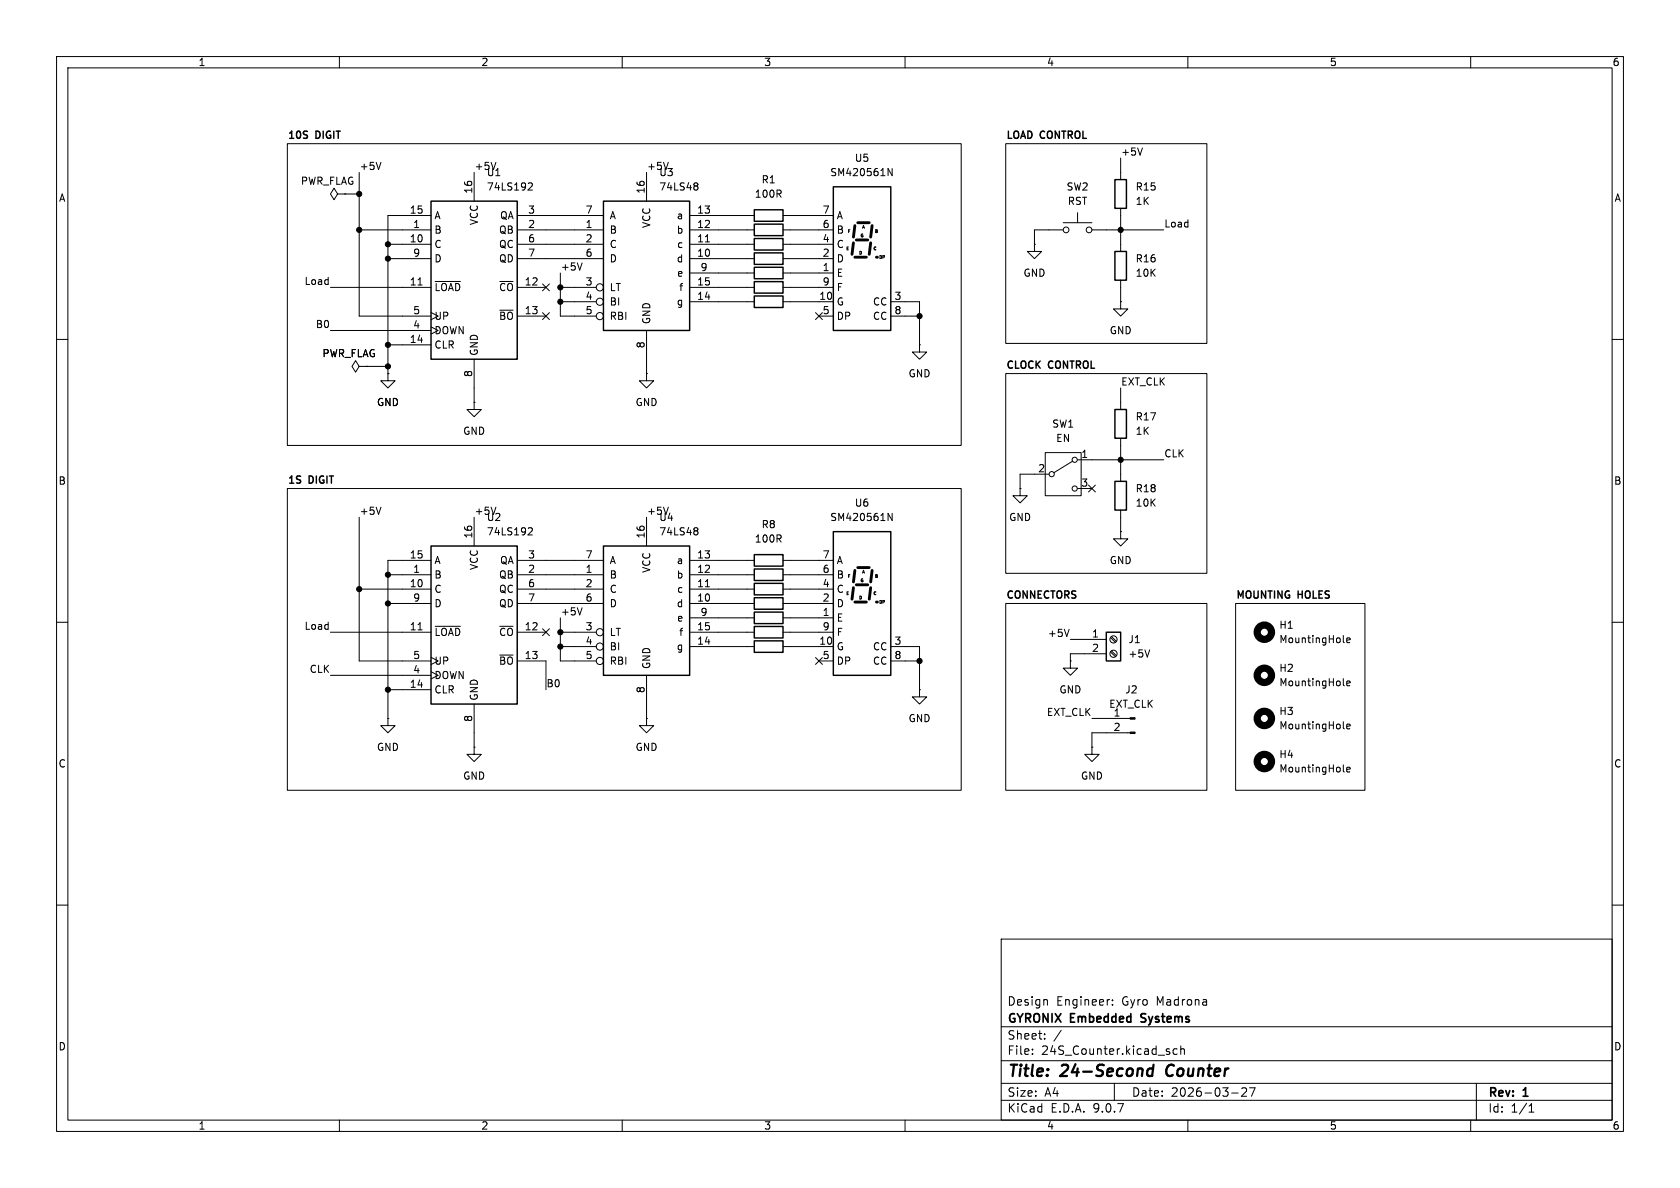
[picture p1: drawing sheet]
<svg xmlns="http://www.w3.org/2000/svg" width="297mm" height="210mm" viewBox="0 0 297 210" stroke-linecap="round" stroke-linejoin="round" font-family="sans-serif">
<g fill="none" stroke="#000" stroke-width=".18">
<path d="M10 10h277v190h-277zM12 12h273v186h-273zM60 10v2M110 10v2M160 10v2M210 10v2M260 10v2M50.8 25.4h119.1v53.3h-119.1zM59.7 34.3l-.6-1-.7 1 .7 1 .6-1h1.3M61 34.3h.1M61 34.3h2.5M63.5 30.5v25.4h12.7"/>
<path d="M67.3 28.7l-.4 1.3M76.2 38.1h-7.6v27.9M83.8 30.5v5.1M87.7 28.7l-.5 1.3M91.4 38.1h15.3M93.6 32.3l.4 .1 .1 .3-.8 .9h.8M114.3 30.5v5.1M118.1 28.7l-.4 1.3M121.9 38.1h11.4M122.9 32.3h.2l.3 .3-.3 .3M122.9 32.9h.2M123.1 32.9l.3 .2v.3l-.1 .1-.4 .1"/>
<path d="M138.4 38.1h8.9M157.7 29.8v1.3l-.7-1.3v1.3M177.8 25.4h35.6v35.3h-35.6zM188 39.4h5M190.5 37.6v1.8M198.1 27.9v3.9M198.1 36.8v7.7M202 26.2l-.5 1.2M58.4 50.8h17.8M58.4 58.4h17.8M63.5 40.6h12.7M68.6 45.7h7.6"/>
<path d="M68.6 43.2h7.6M73.9 50.4h.7M76.2 55.2l1.3 .7-1.3 .6M76.2 57.8l1.3 .6-1.3 .7M76.9 49.8h4.5M91.4 45.7h15.3M91.4 40.6h15.3M91.4 43.2h15.3M91.4 50.8h5.1M91.4 55.9h5.1M95.9 50.2l1.2 1.2M95.9 55.3l1.2 1.2"/>
<path d="M97.1 50.2l-1.2 1.2M97.1 55.3l-1.2 1.2M99.1 53.3h6.3M99.1 50.8h6.3M99.1 48.3v7.6h6.3M102.9 46.5l-.4 1.2M114.3 58.4v7.6M121.9 45.7h11.4M121.9 53.3h11.4M121.9 48.3h11.4M121.9 40.6h11.4M121.9 43.2h11.4"/>
<path d="M121.9 50.8h11.4M124.7 42.8h.7M138.4 45.7h8.9M138.4 53.3h8.9M138.4 48.3h8.9M138.4 40.6h8.9M138.4 43.2h8.9M138.4 50.8h8.9M144.2 55.3l1.2 1.2M144.8 55.9h2.5M145.4 55.3l-1.2 1.2M150 43.7h-.2v.5"/>
<path d="M150.3 40.6h-.3v.5M152.2 44.4h-.2v.5M152.5 40.4l.2-.5 .1 .5M155 40.6h-.2v.5M155.8 45.2h-.2v.5M156.3 45.2h-.2v.5M157.5 53.3h5.1v7.7M157.5 55.9h5.1M182.9 43.2v1.3h1.2l-1.2 1.2-1.3-1.2h1.3M182.9 43.2h.1M188 40.6h-5.1v2.6M193 40.6h12.7"/>
<path d="M198.1 53.3v1.3h1.3l-1.3 1.3-1.3-1.3h1.3M198.1 53.3h.1M198.1 49.5v3.8M10 60h2M63.5 64.8l-.6-1-.7 1 .7 1 .6-1h1.3M64.8 64.8h.1M64.8 64.8h3.8M68.6 66v1.3h1.2l-1.2 1.3-1.3-1.3h1.3M68.6 66h.1M68.6 61h7.6M83.8 71.1v1.3h1.3l-1.3 1.3-1.3-1.3h1.3M83.8 71.1h.1"/>
<path d="M83.8 63.5v7.6M114.3 66v1.3h1.3l-1.3 1.3-1.3-1.3h1.3M114.3 66h.1M162.6 61v1.2h1.2l-1.2 1.3-1.3-1.3h1.3M162.6 61h.1M177.8 66h35.6v35.3h-35.6zM198.1 68.6v3.8M198.1 77.5v7.6M285 60h2M50.8 86.4h119.1v53.3h-119.1zM63.5 91.4v25.4h12.7M67.3 89.7l-.4 1.2"/>
<path d="M76.2 99.1h-7.6v27.9M83.8 91.4v5.1M87.7 89.7l-.5 1.2M91.4 99.1h15.3M93.6 93.3l.4 .1 .1 .3-.8 .9h.8M114.3 91.4v5.1M118.1 89.7l-.4 1.2M121.9 99.1h11.4M122.9 93.3h.2l.3 .2-.3 .3M122.9 93.8h.2M123.1 93.8l.3 .3v.2l-.1 .2-.4 .1M138.4 99.1h8.9"/>
<path d="M157.7 90.7v1.3l-.7-1.3v1.3M180.3 86.4v1.2h1.3l-1.3 1.3-1.2-1.3h1.2M180.3 86.4h.1M184.8 80h6.3v7.6h-6.3zM185.4 83.8h-5.1v2.6M189.6 81.5l-3.3 2.1M190.5 81.3h15.2M190.5 86.4h2.5M192.4 85.8l1.2 1.2M193.6 85.8l-1.2 1.2M198.1 94v1.3h1.3l-1.3 1.2-1.3-1.2h1.3M198.1 94h.1"/>
<path d="M198.1 90.2v3.8M10 110h2M58.4 111.8h17.8M58.4 119.4h17.8M63.5 104.1h12.7M68.6 101.6h7.6M68.6 106.7h7.6M73.9 111.3h.7M76.2 116.2l1.3 .6-1.3 .7M76.2 118.7l1.3 .7-1.3 .6M76.9 110.7h4.5M91.4 104.1h15.3"/>
<path d="M91.4 101.6h15.3M91.4 106.7h15.3M91.4 111.8h5.1M91.4 116.8h5.1v5.1M95.9 111.2l1.2 1.2M97.1 111.2l-1.2 1.2M99.1 111.8h6.3M99.1 109.2v7.6h6.3M99.1 114.3h6.3M102.9 107.4l-.4 1.3M114.3 119.4v7.6M121.9 104.1h11.4"/>
<path d="M121.9 101.6h11.4M121.9 106.7h11.4M121.9 111.8h11.4M121.9 114.3h11.4M121.9 109.2h11.4M124.7 103.7h.7M138.4 104.1h8.9M138.4 101.6h8.9M138.4 106.7h8.9M138.4 111.8h8.9M138.4 114.3h8.9M138.4 109.2h8.9"/>
<path d="M144.2 116.2l1.2 1.2M144.8 116.8h2.5M145.4 116.2l-1.2 1.2M150 104.6h-.2v.5M150.3 101.6h-.3v.5M152.2 105.4h-.2v.5M152.5 101.3l.2-.5 .1 .5M155 101.6h-.2v.5M155.8 106.2l-.2-.1v.6M156.3 106.2l-.2-.1v.6M157.5 116.8h5.1M157.5 114.3h5.1v7.6"/>
<path d="M177.8 106.7h35.6v33h-35.6zM189 111.2l-.4 1.3M189.2 116.8v1.3h1.3l-1.3 1.3-1.2-1.3h1.2M189.2 116.8h.1M189.2 113h6.4M195.6 115.6h-6.4v1.2M196.3 112.7l.9 .8M196.3 115.2l.9 .9M196.5 112.5l.9 .9M196.5 115.1l.9 .8M203.3 114.9l-.5 1.2M218.4 106.7h22.9v33h-22.9z"/>
<path d="M237.5 113.4l.2 .2M238.1 113.2l.6-.1-.1-.3h-.3l-.2 .1v.6h.5M285 110h2M68.6 127v1.3h1.2l-1.2 1.2-1.3-1.2h1.3M68.6 127h.1M68.6 121.9h7.6M83.8 132.1v1.3h1.3l-1.3 1.2-1.3-1.2h1.3M83.8 132.1h.1M83.8 124.5v7.6M114.3 127v1.3h1.3l-1.3 1.2-1.3-1.2h1.3M114.3 127h.1M162.6 121.9v1.3h1.2l-1.2 1.3-1.3-1.3h1.3"/>
<path d="M162.6 121.9h.1M193 132.1v1.3h1.3l-1.3 1.2-1.2-1.2h1.2M193 132.1h.1M193 127h6.8M199.8 129.5h-6.8v2.6M237.5 121l.2 .2M237.5 128.7l.2 .1M237.5 136.3l.2 .2M238.1 120.8l.6-.1-.1-.3h-.3l-.2 .2v.6h.5M238.1 128.4l.6-.1-.1-.2-.3-.1-.2 .2v.6h.5M238.1 136l.6-.1-.1-.2-.3-.1-.2 .2v.6h.5M10 160h2"/>
<path d="M177 166h108v32h-108zM185 176.7l.2 .2v.8M196.7 177.6v.1M196.7 176.8v.1M285 160h2M60 198v2M110 198v2M160 198v2M177 194.5h108M177 191.5h108M177 187.5h108M177 181.5h108"/>
<path d="M182.5 186.3v.1M182.5 185.5v.1M184.7 183.6v.1M184.7 182.8v.1M187.6 182.1l-1.3 2M197 191.5v3M208.1 185.5l-.4-.1-.3 .3v.4l.1 .2h.6M208.7 185.5l.3-.1 .3 .1 .1 .9M208.7 184.9v1.5M210 198v2M217.7 193.2h1.2M219.5 192.4l.6-.1 .2 .1 .1 .3-.9 1.1h.9"/>
<path d="M220.9 192.3h1l-.7 1.5M260 198v2M261 191.5v6.5M270.3 196.6h.9M270.3 195.5l.4-.4v1.5"/>
<circle cx="106" cy="50.8" r=".63"/>
<circle cx="106" cy="55.9" r=".63"/>
<circle cx="106" cy="53.3" r=".63"/>
<circle cx="188.5" cy="40.6" r=".51"/>
<circle cx="192.5" cy="40.6" r=".51"/>
<circle cx="185.9" cy="83.8" r=".46"/>
<circle cx="190" cy="86.4" r=".46"/>
<circle cx="190" cy="81.3" r=".46"/>
<circle cx="106" cy="116.8" r=".63"/>
<circle cx="106" cy="111.8" r=".63"/>
<circle cx="106" cy="114.3" r=".63"/>
<circle cx="196.8" cy="113" r=".63"/>
<circle cx="196.8" cy="115.6" r=".63"/>
</g>
<path d="M202.9 190.1l.2 .1 .6-.1M203.8 189a.66 .66 0 0 0-.8 .1M203.9 188.2l-.2 2M206.5 188.5a1.27 1.27 0 0 0 0 1.6" fill="none" stroke="#000" stroke-width=".4"/>
<path d="M201.8 179.3v.5M201.7 180.6l.2 .1" fill="none" stroke="#000" stroke-width=".3"/>
<g fill="none" stroke="#000" stroke-width=".25">
<path d="M76.2 35.6h15.2v27.9h-15.2zM106.7 35.6h15.2v22.8h-15.2zM133.3 37.1h5.1v2h-5.1zM133.3 39.6h5.1v2.1h-5.1zM147.3 33h10.2v25.4h-10.2zM197.1 31.8h2v5h-2zM133.3 44.7h5.1v2h-5.1zM133.3 52.3h5.1v2.1h-5.1zM133.3 47.2h5.1v2.1h-5.1zM133.3 49.8h5.1v2h-5.1zM133.3 42.2h5.1v2h-5.1zM197.1 44.5h2v5h-2z"/>
<path d="M197.1 72.4h2v5.1h-2zM76.2 96.5h15.2v28h-15.2zM106.7 96.5h15.2v22.9h-15.2zM133.3 98h5.1v2.1h-5.1zM147.3 94h10.2v25.4h-10.2zM197.1 85.1h2v5.1h-2zM133.3 103.1h5.1v2.1h-5.1zM133.3 105.7h5.1v2h-5.1zM133.3 108.2h5.1v2h-5.1zM133.3 100.6h5.1v2h-5.1zM133.3 113.3h5.1v2h-5.1zM133.3 110.7h5.1v2.1h-5.1z"/>
<path d="M195.6 111.8h2.5v5h-2.5z"/>
</g>
<g fill="none" stroke="#000" stroke-width="1.3">
<circle cx="223.5" cy="119.4" r="1.27"/>
<circle cx="223.5" cy="111.8" r="1.27"/>
<circle cx="223.5" cy="127" r="1.27"/>
<circle cx="223.5" cy="134.6" r="1.27"/>
</g>
<g fill="#000" stroke="#000" stroke-width=".18">
<path d="M199.8 126.9h.9v.2h-.9zM199.8 129.4h.9v.3h-.9z"/>
<circle cx="63.5" cy="34.3" r=".46"/>
<circle cx="63.5" cy="40.6" r=".46"/>
<circle cx="68.6" cy="43.2" r=".46"/>
<circle cx="68.6" cy="45.7" r=".46"/>
<circle cx="99.1" cy="50.8" r=".46"/>
<circle cx="99.1" cy="53.3" r=".46"/>
<circle cx="162.6" cy="55.9" r=".46"/>
<circle cx="198.1" cy="40.6" r=".46"/>
<circle cx="68.6" cy="64.8" r=".46"/>
<circle cx="68.6" cy="61" r=".46"/>
<circle cx="198.1" cy="81.3" r=".46"/>
<circle cx="63.5" cy="104.1" r=".46"/>
<circle cx="68.6" cy="101.6" r=".46"/>
<circle cx="68.6" cy="106.7" r=".46"/>
<circle cx="99.1" cy="114.3" r=".46"/>
<circle cx="99.1" cy="111.8" r=".46"/>
<circle cx="162.6" cy="116.8" r=".46"/>
<circle cx="68.6" cy="121.9" r=".46"/>
</g>
<g fill="none" stroke="#000" stroke-width=".51">
<path d="M151.1 39.9l-.2 2M151.6 39.4h2.1M154.2 39.9l-.3 2M150.9 42.9l-.3 2.1M151.1 45.5h2.1M151.4 42.4h2M153.9 42.9l-.2 2.1M150.9 103.9l-.3 2M151.1 100.8l-.2 2.1M151.1 106.4h2.1M151.4 103.4h2M151.6 100.3h2.1"/>
<path d="M153.9 103.9l-.2 2M154.2 100.8l-.3 2.1"/>
</g>
<g fill="#000">
<circle cx="154.9" cy="45.5" r=".25"/>
<circle cx="154.9" cy="106.4" r=".25"/>
</g>
<g font-size="2.8">
<text x="178" y="190.9">Title:</text>
<text x="187.7" y="190.9">24-Second</text>
<text x="207" y="190.9">Counter</text>
</g>
<g font-size="2.1">
<text x="178" y="178">Design</text>
<text x="186.7" y="178">Engineer:</text>
<text x="198.4" y="178">Gyro</text>
<text x="204.6" y="178">Madrona</text>
<text x="178" y="184">Sheet:</text>
<text x="178" y="181.2">GYRONIX</text>
<text x="189.3" y="181.2">Embedded</text>
<text x="202.4" y="181.2">Systems</text>
<text x="178" y="186.7">File:</text>
<text x="184.1" y="186.7">24S_Counter.kicad_sch</text>
<text x="178" y="196.9">KiCad</text>
<text x="178" y="194.1">Size:</text>
<text x="184.7" y="194.1">A4</text>
<text x="185.7" y="196.9">E.D.A.</text>
<text x="193.3" y="196.9">9.0.7</text>
<text x="200" y="194.1">Date:</text>
<text x="207" y="194.1">2026-03-27</text>
<text x="263" y="194.3">Rev:</text>
<text x="263" y="196.9">Id:</text>
<text x="267.1" y="196.9">1/1</text>
<text x="269.4" y="194.3">1</text>
</g>
<g font-size="1.8">
<text x="35" y="11.9">1</text>
<text x="85" y="11.9">2</text>
<text x="135" y="11.9">3</text>
<text x="185" y="11.9">4</text>
<text x="235" y="11.9">5</text>
<text x="285" y="11.9">6</text>
<text x="50.8" y="24.9">10S</text>
<text x="55.9" y="24.9">DIGIT</text>
<text x="151" y="28.8">U5</text>
<text x="177.8" y="24.9">LOAD CONTROL</text>
<text x="198.1" y="27.6">+5V</text>
<text x="10.3" y="35.9">A</text>
<text x="53.1" y="32.9">PWR_FLAG</text>
<text x="63.5" y="30.1">+5V</text>
<text x="83.6" y="34.3" transform="rotate(-90 83.6 34.3)">16</text>
<text x="83.8" y="30.1">+5V</text>
<text x="86" y="33.9">74LS192</text>
<text x="86" y="31.3">U1</text>
<text x="114" y="34.3" transform="rotate(-90 114 34.3)">16</text>
<text x="114.3" y="30.1">+5V</text>
<text x="116.5" y="31.3">U3</text>
<text x="116.5" y="33.9">74LS48</text>
<text x="133.3" y="35.2">100R</text>
<text x="134.5" y="32.6">R1</text>
<text x="146.7" y="31.3">SM420561N</text>
<text x="188.5" y="33.9">SW2</text>
<text x="200.7" y="33.9">R15</text>
<text x="285.3" y="35.9">A</text>
<text x="72.3" y="37.8">15</text>
<text x="73" y="40.4">1</text>
<text x="76.7" y="39">A</text>
<text x="76.7" y="41.5">B</text>
<text x="84.7" y="39.9" transform="rotate(-90 84.7 39.9)">VCC</text>
<text x="88.1" y="41.5">QB</text>
<text x="88.3" y="39">QA</text>
<text x="93.3" y="37.8">3</text>
<text x="93.3" y="40.4">2</text>
<text x="103.4" y="37.8">7</text>
<text x="103.4" y="40.4">1</text>
<text x="107.7" y="39">A</text>
<text x="107.7" y="41.5">B</text>
<text x="115.2" y="40.4" transform="rotate(-90 115.2 40.4)">VCC</text>
<text x="119.6" y="39">a</text>
<text x="119.6" y="41.5">b</text>
<text x="123.1" y="37.8">13</text>
<text x="123.1" y="40.4">12</text>
<text x="145.3" y="37.8">7</text>
<text x="145.3" y="40.4">6</text>
<text x="147.8" y="39">A</text>
<text x="147.8" y="41.5">B</text>
<text x="188.7" y="36.4">RST</text>
<text x="200.7" y="36.4">1K</text>
<text x="205.7" y="40.3">Load</text>
<text x="72.3" y="42.9">10</text>
<text x="73" y="45.5">9</text>
<text x="76.7" y="44">C</text>
<text x="76.7" y="46.6">D</text>
<text x="88.1" y="44">QC</text>
<text x="88.1" y="46.6">QD</text>
<text x="93.3" y="42.9">6</text>
<text x="93.3" y="45.5">7</text>
<text x="99.1" y="47.9">+5V</text>
<text x="103.4" y="42.9">2</text>
<text x="103.4" y="45.5">6</text>
<text x="107.7" y="44">C</text>
<text x="107.7" y="46.6">D</text>
<text x="119.6" y="46.6">d</text>
<text x="119.6" y="44">c</text>
<text x="123.1" y="42.9">11</text>
<text x="123.1" y="45.5">10</text>
<text x="145.3" y="42.9">4</text>
<text x="145.3" y="45.5">2</text>
<text x="147.8" y="44">C</text>
<text x="147.8" y="46.6">D</text>
<text x="200.7" y="46.6">R16</text>
<text x="53.7" y="50.5">Load</text>
<text x="72.3" y="50.5">11</text>
<text x="76.7" y="51.7">~{LOAD}</text>
<text x="88.1" y="51.7">~{CO}</text>
<text x="92.7" y="50.5">12</text>
<text x="103.4" y="50.5">3</text>
<text x="103.4" y="53.1">4</text>
<text x="107.7" y="51.7">LT</text>
<text x="119.6" y="49.1">e</text>
<text x="120" y="51.7">f</text>
<text x="123.1" y="50.5">15</text>
<text x="123.1" y="53.1">14</text>
<text x="123.8" y="48">9</text>
<text x="144.7" y="53.1">10</text>
<text x="145.3" y="48">1</text>
<text x="145.3" y="50.5">9</text>
<text x="147.8" y="49.1">E</text>
<text x="147.8" y="51.7">F</text>
<text x="158" y="53.1">3</text>
<text x="180.8" y="49.1">GND</text>
<text x="200.7" y="49.1">10K</text>
<text x="55.7" y="58.1">B0</text>
<text x="73" y="55.6">5</text>
<text x="73" y="58.2">4</text>
<text x="76.7" y="56.7">UP</text>
<text x="76.7" y="59.3">DOWN</text>
<text x="88.1" y="56.7">~{BO}</text>
<text x="92.7" y="55.6">13</text>
<text x="103.4" y="55.6">5</text>
<text x="107.7" y="54.2">BI</text>
<text x="107.7" y="56.7">RBI</text>
<text x="115.2" y="57.4" transform="rotate(-90 115.2 57.4)">GND</text>
<text x="119.6" y="54.2">g</text>
<text x="145.3" y="55.6">5</text>
<text x="147.8" y="54.2">G</text>
<text x="147.8" y="56.7">DP</text>
<text x="154.2" y="54.2">CC</text>
<text x="154.2" y="56.7">CC</text>
<text x="158" y="55.6">8</text>
<text x="196.1" y="59.3">GND</text>
<text x="56.9" y="63.3">PWR_FLAG</text>
<text x="72.3" y="60.7">14</text>
<text x="76.7" y="61.8">CLR</text>
<text x="84.7" y="63" transform="rotate(-90 84.7 63)">GND</text>
<text x="114" y="61.7" transform="rotate(-90 114 61.7)">8</text>
<text x="177.8" y="65.5">CLOCK</text>
<text x="185.4" y="65.5">CONTROL</text>
<text x="66.5" y="72">GND</text>
<text x="83.6" y="66.7" transform="rotate(-90 83.6 66.7)">8</text>
<text x="112.3" y="72">GND</text>
<text x="160.5" y="66.9">GND</text>
<text x="198.1" y="68.2">EXT_CLK</text>
<text x="81.8" y="77.1">GND</text>
<text x="185.9" y="75.8">SW1</text>
<text x="200.7" y="77.1">1K</text>
<text x="200.7" y="74.5">R17</text>
<text x="183.4" y="83.6">2</text>
<text x="186.6" y="78.3">EN</text>
<text x="191.1" y="81">1</text>
<text x="205.7" y="80.9">CLK</text>
<text x="10.3" y="85.9">B</text>
<text x="50.8" y="85.9">1S</text>
<text x="54.7" y="85.9">DIGIT</text>
<text x="151" y="89.8">U6</text>
<text x="191.1" y="86.1">3</text>
<text x="200.7" y="87.2">R18</text>
<text x="200.7" y="89.8">10K</text>
<text x="285.3" y="85.9">B</text>
<text x="63.5" y="91.1">+5V</text>
<text x="83.6" y="95.3" transform="rotate(-90 83.6 95.3)">16</text>
<text x="83.8" y="91.1">+5V</text>
<text x="86" y="94.8">74LS192</text>
<text x="86" y="92.3">U2</text>
<text x="114" y="95.3" transform="rotate(-90 114 95.3)">16</text>
<text x="114.3" y="91.1">+5V</text>
<text x="116.5" y="92.3">U4</text>
<text x="116.5" y="94.8">74LS48</text>
<text x="134.5" y="93.6">R8</text>
<text x="146.7" y="92.3">SM420561N</text>
<text x="178.3" y="92.3">GND</text>
<text x="72.3" y="98.8">15</text>
<text x="73" y="101.3">1</text>
<text x="76.7" y="99.9">A</text>
<text x="84.7" y="100.9" transform="rotate(-90 84.7 100.9)">VCC</text>
<text x="88.3" y="99.9">QA</text>
<text x="93.3" y="98.8">3</text>
<text x="93.3" y="101.3">2</text>
<text x="103.4" y="98.8">7</text>
<text x="103.4" y="101.3">1</text>
<text x="107.7" y="99.9">A</text>
<text x="115.2" y="101.4" transform="rotate(-90 115.2 101.4)">VCC</text>
<text x="119.6" y="99.9">a</text>
<text x="123.1" y="98.8">13</text>
<text x="123.1" y="101.3">12</text>
<text x="133.3" y="96.1">100R</text>
<text x="145.3" y="98.8">7</text>
<text x="145.3" y="101.3">6</text>
<text x="147.8" y="99.9">A</text>
<text x="196.1" y="99.9">GND</text>
<text x="72.3" y="103.9">10</text>
<text x="73" y="106.4">9</text>
<text x="76.7" y="102.5">B</text>
<text x="76.7" y="105">C</text>
<text x="76.7" y="107.5">D</text>
<text x="88.1" y="102.5">QB</text>
<text x="88.1" y="105">QC</text>
<text x="88.1" y="107.5">QD</text>
<text x="93.3" y="103.9">6</text>
<text x="93.3" y="106.4">7</text>
<text x="103.4" y="103.9">2</text>
<text x="103.4" y="106.4">6</text>
<text x="107.7" y="102.5">B</text>
<text x="107.7" y="105">C</text>
<text x="107.7" y="107.5">D</text>
<text x="119.6" y="102.5">b</text>
<text x="119.6" y="107.5">d</text>
<text x="119.6" y="105">c</text>
<text x="123.1" y="103.9">11</text>
<text x="123.1" y="106.4">10</text>
<text x="145.3" y="103.9">4</text>
<text x="145.3" y="106.4">2</text>
<text x="147.8" y="102.5">B</text>
<text x="147.8" y="105">C</text>
<text x="147.8" y="107.5">D</text>
<text x="177.8" y="106.2">CONNECTORS</text>
<text x="218.4" y="106.2">MOUNTING</text>
<text x="229.5" y="106.2">HOLES</text>
<text x="53.7" y="111.4">Load</text>
<text x="72.3" y="111.5">11</text>
<text x="76.7" y="112.6">~{LOAD}</text>
<text x="88.1" y="112.6">~{CO}</text>
<text x="92.7" y="111.5">12</text>
<text x="99.1" y="108.9">+5V</text>
<text x="103.4" y="111.5">3</text>
<text x="107.7" y="112.6">LT</text>
<text x="119.6" y="110.1">e</text>
<text x="120" y="112.6">f</text>
<text x="123.1" y="111.5">15</text>
<text x="123.8" y="109">9</text>
<text x="145.3" y="109">1</text>
<text x="145.3" y="111.5">9</text>
<text x="147.8" y="110.1">E</text>
<text x="147.8" y="112.6">F</text>
<text x="185.2" y="112.7">+5V</text>
<text x="193" y="112.8">1</text>
<text x="199.4" y="113.9">J1</text>
<text x="226.1" y="111.4">H1</text>
<text x="226.1" y="113.9">MountingHole</text>
<text x="54.6" y="119">CLK</text>
<text x="73" y="116.6">5</text>
<text x="73" y="119.1">4</text>
<text x="76.7" y="117.7">UP</text>
<text x="88.1" y="117.7">~{BO}</text>
<text x="92.7" y="116.6">13</text>
<text x="103.4" y="114">4</text>
<text x="103.4" y="116.6">5</text>
<text x="107.7" y="115.2">BI</text>
<text x="107.7" y="117.7">RBI</text>
<text x="115.2" y="118.4" transform="rotate(-90 115.2 118.4)">GND</text>
<text x="119.6" y="115.2">g</text>
<text x="123.1" y="114">14</text>
<text x="144.7" y="114">10</text>
<text x="145.3" y="116.6">5</text>
<text x="147.8" y="115.2">G</text>
<text x="147.8" y="117.7">DP</text>
<text x="154.2" y="115.2">CC</text>
<text x="154.2" y="117.7">CC</text>
<text x="158" y="114">3</text>
<text x="158" y="116.6">8</text>
<text x="193" y="115.3">2</text>
<text x="199.4" y="116.4">+5V</text>
<text x="226.1" y="119">H2</text>
<text x="72.3" y="121.7">14</text>
<text x="76.7" y="120.2">DOWN</text>
<text x="76.7" y="122.8">CLR</text>
<text x="84.7" y="124" transform="rotate(-90 84.7 124)">GND</text>
<text x="96.5" y="121.6">B0</text>
<text x="114" y="122.6" transform="rotate(-90 114 122.6)">8</text>
<text x="187.2" y="122.8">GND</text>
<text x="196" y="125.3">EXT_CLK</text>
<text x="198.8" y="122.8">J2</text>
<text x="226.1" y="121.5">MountingHole</text>
<text x="83.6" y="127.7" transform="rotate(-90 83.6 127.7)">8</text>
<text x="160.5" y="127.9">GND</text>
<text x="185" y="126.7">EXT_CLK</text>
<text x="196.8" y="126.7">1</text>
<text x="196.8" y="129.3">2</text>
<text x="226.1" y="126.6">H3</text>
<text x="226.1" y="129.1">MountingHole</text>
<text x="10.3" y="135.9">C</text>
<text x="66.5" y="132.9">GND</text>
<text x="112.3" y="132.9">GND</text>
<text x="226.1" y="134.2">H4</text>
<text x="226.1" y="136.8">MountingHole</text>
<text x="285.3" y="135.9">C</text>
<text x="81.8" y="138">GND</text>
<text x="191" y="138">GND</text>
<text x="10.3" y="185.9">D</text>
<text x="285.3" y="185.9">D</text>
<text x="35" y="199.9">1</text>
<text x="85" y="199.9">2</text>
<text x="135" y="199.9">3</text>
<text x="185" y="199.9">4</text>
<text x="235" y="199.9">5</text>
<text x="285" y="199.9">6</text>
</g>
<g font-size=".7">
<text x="149.7" y="41.4">F</text>
<text x="152.3" y="40.6">A</text>
<text x="154.5" y="41.4">B</text>
<text x="149.5" y="44.4">E</text>
<text x="151.7" y="45.2">D</text>
<text x="152" y="42.1">G</text>
<text x="154.3" y="44.4">C</text>
<text x="155.3" y="45.9">DP</text>
<text x="152.3" y="101.6">A</text>
<text x="149.5" y="105.4">E</text>
<text x="149.7" y="102.3">F</text>
<text x="151.7" y="106.1">D</text>
<text x="152" y="103.1">G</text>
<text x="154.3" y="105.4">C</text>
<text x="154.5" y="102.3">B</text>
<text x="155.3" y="106.9">DP</text>
</g>
</svg>
